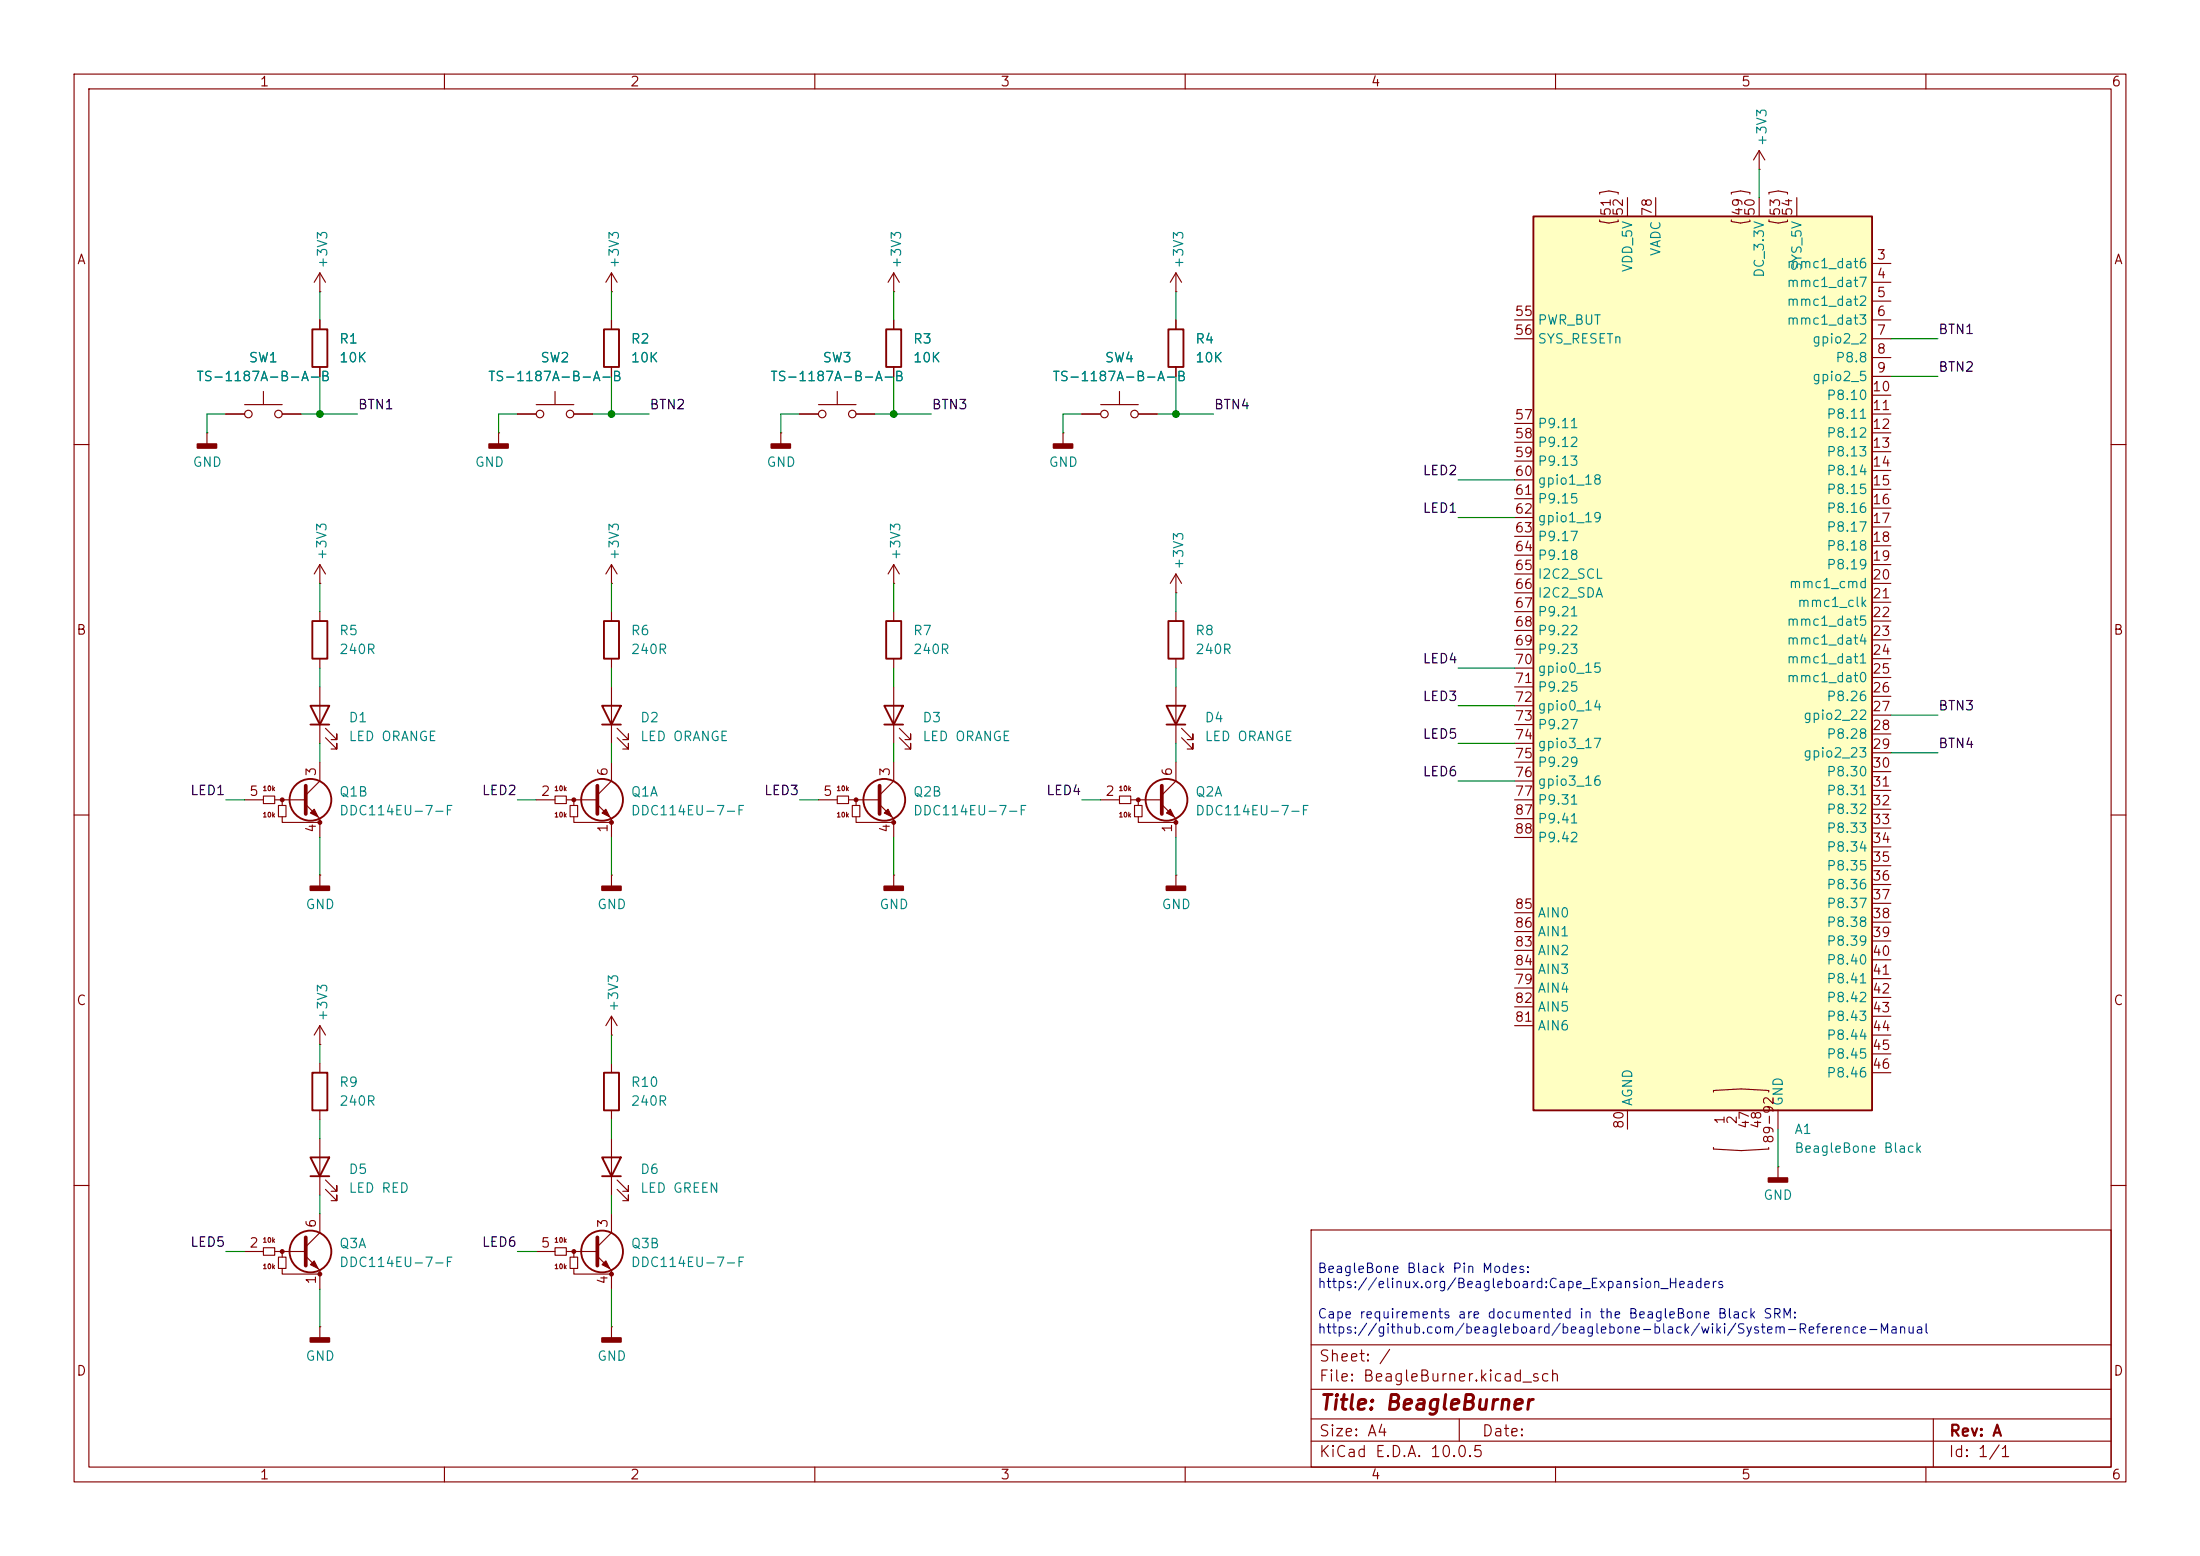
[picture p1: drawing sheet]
<svg xmlns="http://www.w3.org/2000/svg" width="297mm" height="210mm" viewBox="0 0 297 210" stroke-linecap="round" stroke-linejoin="round" font-family="sans-serif">
<g fill="none" stroke="#840000" stroke-width=".15">
<path d="M10 10h277v190h-277zM12 12h273v186h-273zM60 10v2M110 10v2M160 10v2M210 10v2M260 10v2M43.2 43.2v1.3M43.2 49.5v1.3M10 60h2M285 60h2M10 110h2"/>
<path d="M285 110h2M10 160h2M177 166h108v32h-108zM285 160h2M60 198v2M110 198v2M160 198v2M177 194.5h108M177 191.5h108M177 187.5h108M177 181.5h108M197 191.5v3"/>
<path d="M210 198v2M260 198v2M261 191.5v6.5"/>
</g>
<path d="M42.2 44.5h2v5h-2z" fill="none" stroke="#840000" stroke-width=".25"/>
<path d="M207 29.2h45.7v120.7h-45.7z" fill="#ffffc2"/>
<g fill="none" stroke="#840000" stroke-width=".25">
<path d="M207 29.2h45.7v120.7h-45.7zM81.5 44.5h2.1v5h-2.1zM119.6 44.5h2.1v5h-2.1zM157.7 44.5h2.1v5h-2.1zM41.9 95.3h2.5l-1.2 2.5zM41.9 97.8h2.5M42.2 83.8h2v5.1h-2zM81.3 95.3h2.5l-1.3 2.5zM81.3 97.8h2.5M81.5 83.8h2.1v5.1h-2.1zM119.4 95.3h2.5l-1.3 2.5zM119.4 97.8h2.5"/>
<path d="M119.6 83.8h2.1v5.1h-2.1zM157.5 95.3h2.5l-1.3 2.5zM157.5 97.8h2.5M157.7 83.8h2.1v5.1h-2.1zM41.9 156.2h2.5l-1.2 2.6zM41.9 158.8h2.5M42.2 144.8h2v5.1h-2zM81.3 156.2h2.5l-1.3 2.6zM81.3 158.8h2.5M81.5 144.8h2.1v5.1h-2.1z"/>
<circle cx="41.9" cy="107.9" r="2.82"/>
<circle cx="81.3" cy="107.9" r="2.82"/>
<circle cx="119.4" cy="107.9" r="2.82"/>
<circle cx="157.5" cy="107.9" r="2.82"/>
<circle cx="41.9" cy="168.9" r="2.82"/>
<circle cx="81.3" cy="168.9" r="2.82"/>
</g>
<g fill="none" stroke="#840000" stroke-width=".15">
<path d="M43.2 39.4h.1M43.2 36.8v2.6M43.2 36.8l-.8 1.3M43.2 36.8l.7 1.3M82.5 39.4h.1M82.5 36.8v2.6M82.5 36.8l-.7 1.3M82.5 36.8l.8 1.3M120.6 39.4h.1M120.6 36.8v2.6M120.6 36.8l-.7 1.3M120.6 36.8l.8 1.3"/>
<path d="M158.7 39.4h.1M158.7 36.8v2.6M158.7 36.8l-.7 1.3M158.7 36.8l.8 1.3M216 26.2v-.2l1.2-.2 1.3 .2v.2M216 29.7v.2l1.2 .2 1.3-.2v-.2M219.7 26.7v2.5M223.5 26.7v2.5M233.7 26.2v-.2l1.3-.2 1.2 .2v.2M233.7 29.7v.2l1.3 .2 1.2-.2v-.2M237.5 22.9h.1M237.5 20.3v2.6"/>
<path d="M237.5 26.7v2.5M237.5 20.3l-.8 1.3M237.5 20.3l.8 1.3M238.8 26.2v-.2l1.3-.2 1.2 .2v.2M238.8 29.7v.2l1.3 .2 1.2-.2v-.2M242.6 26.7v2.5M252.7 35.6h2.6M252.7 38.1h2.6M27.9 58.4h.1M27.9 58.4v1.5M30.5 55.9h2.5M33 54.6h5.1"/>
<path d="M35.6 52.8v1.8M38.1 55.9h2.5M43.2 43.2v1.3M43.2 49.5v1.3M67.3 58.4h.1M67.3 58.4v1.5M69.8 55.9h2.6M72.4 54.6h5.1M74.9 52.8v1.8M77.5 55.9h2.5M82.5 43.2v1.3M82.5 49.5v1.3"/>
<path d="M105.4 58.4h.1M105.4 58.4v1.5M107.9 55.9h2.6M110.5 54.6h5.1M113 52.8v1.8M115.6 55.9h2.5M120.6 43.2v1.3M120.6 49.5v1.3M143.5 58.4h.1M143.5 58.4v1.5M146 55.9h2.6M148.6 54.6h5.1"/>
<path d="M151.1 52.8v1.8M153.7 55.9h2.5M158.7 43.2v1.3M158.7 49.5v1.3M204.5 43.2h2.5M204.5 45.7h2.5M204.5 57.2h2.5M204.5 59.7h2.5M252.7 40.6h2.6M252.7 43.2h2.6M252.7 45.7h2.6M252.7 48.3h2.6"/>
<path d="M252.7 50.8h2.6M252.7 53.3h2.6M252.7 55.9h2.6M252.7 58.4h2.6M43.2 78.7h.1M43.2 76.2v2.5M43.2 76.2l-.8 1.3M43.2 76.2l.7 1.3M82.5 78.7h.1M82.5 76.2v2.5M82.5 76.2l-.7 1.3M82.5 76.2l.8 1.3"/>
<path d="M120.6 78.7h.1M120.6 76.2v2.5M120.6 76.2l-.7 1.3M120.6 76.2l.8 1.3M158.7 77.5v2.5M158.7 77.5l-.7 1.2M158.7 77.5l.8 1.2M204.5 62.2h2.5M204.5 64.8h2.5M204.5 67.3h2.5M204.5 69.9h2.5M204.5 72.4h2.5"/>
<path d="M204.5 74.9h2.5M204.5 77.5h2.5M252.7 61h2.6M252.7 63.5h2.6M252.7 66h2.6M252.7 68.6h2.6M252.7 71.1h2.6M252.7 73.7h2.6M252.7 76.2h2.6M252.7 78.7h2.6M43.2 82.6v1.2M43.2 88.9v1.3"/>
<path d="M43.2 92.7v7.6M43.9 99.6l1.6 1.5v-.8v.8h-.8M43.9 98.3l1.6 1.5v-.7v.7h-.8M82.5 82.6v1.2M82.5 88.9v1.3M82.5 92.7v7.6M83.3 99.6l1.5 1.5v-.8v.8h-.7M83.3 98.3l1.5 1.5v-.7v.7h-.7M120.6 82.6v1.2M120.6 88.9v1.3M120.6 92.7v7.6M121.4 99.6l1.5 1.5v-.8v.8h-.7"/>
<path d="M121.4 98.3l1.5 1.5v-.7v.7h-.7M158.7 80h.1M158.7 82.6v1.2M158.7 88.9v1.3M158.7 92.7v7.6M159.5 99.6l1.5 1.5v-.8v.8h-.7M159.5 98.3l1.5 1.5v-.7v.7h-.7M204.5 80h2.5M204.5 82.6h2.5M204.5 85.1h2.5M204.5 87.6h2.5M204.5 90.2h2.5"/>
<path d="M204.5 92.7h2.5M204.5 95.3h2.5M204.5 97.8h2.5M252.7 81.3h2.6M252.7 83.8h2.6M252.7 86.4h2.6M252.7 88.9h2.6M252.7 91.4h2.6M252.7 94h2.6M252.7 96.5h2.6M252.7 99.1h2.6M33 108h2.6"/>
<path d="M35.6 107.4h1.5v1.1h-1.5zM37.1 108h4M37.6 108.7h1v1.5h-1zM38.1 110.2v.8h5.1M38.1 108v.7M41.3 108.6l1.9 1.9v2.5M43.2 118.1h.1M43.2 102.9v2.5l-1.9 1.9M43.2 118.1v1.5M72.4 108h2.5M74.9 107.4h1.6v1.1h-1.6zM76.5 108h4"/>
<path d="M77 108.7h1v1.5h-1zM77.5 110.2v.8h5M77.5 108v.7M80.6 108.6l1.9 1.9v2.5M82.5 118.1h.1M82.5 102.9v2.5l-1.9 1.9M82.5 118.1v1.5M110.5 108h2.5M113 107.4h1.6v1.1h-1.6zM114.6 108h4M115.1 108.7h1v1.5h-1zM115.6 110.2v.8h5"/>
<path d="M115.6 108v.7M118.7 108.6l1.9 1.9v2.5M120.6 118.1h.1M120.6 102.9v2.5l-1.9 1.9M120.6 118.1v1.5M148.6 108h2.5M151.1 107.4h1.6v1.1h-1.6zM152.7 108h4M153.2 108.7h1v1.5h-1zM153.7 110.2v.8h5M153.7 108v.7M156.8 108.6l1.9 1.9v2.5"/>
<path d="M158.7 118.1h.1M158.7 102.9v2.5l-1.9 1.9M158.7 118.1v1.5M204.5 100.3h2.5M204.5 102.9h2.5M204.5 105.4h2.5M204.5 108h2.5M204.5 110.5h2.5M204.5 113h2.5M252.7 101.6h2.6M252.7 104.1h2.6M252.7 106.7h2.6"/>
<path d="M252.7 109.2h2.6M252.7 111.8h2.6M252.7 114.3h2.6M252.7 116.8h2.6M252.7 119.4h2.6M43.2 138.4v2.6M43.2 138.4l-.8 1.3M43.2 138.4l.7 1.3M82.5 139.7h.1M82.5 137.2v2.5M82.5 137.2l-.7 1.2M82.5 137.2l.8 1.2"/>
<path d="M204.5 133.4h2.5M204.5 138.4h2.5M204.5 135.9h2.5M204.5 128.3h2.5M204.5 130.8h2.5M204.5 123.2h2.5M204.5 125.7h2.5M252.7 121.9h2.6M252.7 124.5h2.6M252.7 127h2.6M252.7 129.5h2.6M252.7 132.1h2.6"/>
<path d="M252.7 134.6h2.6M252.7 137.2h2.6M252.7 139.7h2.6M43.2 141h.1M43.2 143.5v1.3M43.2 149.9v1.2M43.2 153.7v7.6M43.9 159.3l1.6 1.5v-.8v.8h-.8M82.5 143.5v1.3M82.5 149.9v1.2M82.5 153.7v7.6M83.3 159.3l1.5 1.5v-.8v.8h-.7"/>
<path d="M219.7 149.9v2.5M231.3 147.4v-.2l3.7-.2 3.8 .2v.2M231.3 154.9v.2l3.7 .2 3.8-.2v-.2M240 157.5h.1M240 149.9v2.5M240 157.5v1.5M252.7 142.2h2.6M252.7 144.8h2.6M33 168.9h2.6M35.6 168.4h1.5v1h-1.5zM37.1 168.9h4M37.6 169.7h1v1.5h-1z"/>
<path d="M38.1 171.2v.8h5.1M38.1 168.9v.8M41.3 169.5l1.9 2v2.5M43.2 179.1h.1M43.2 163.8v2.6l-1.9 1.9M43.2 179.1v1.5M43.9 160.5l1.6 1.6v-.8v.8h-.8M72.4 168.9h2.5M74.9 168.4h1.6v1h-1.6zM76.5 168.9h4M77 169.7h1v1.5h-1zM77.5 171.2v.8h5"/>
<path d="M77.5 168.9v.8M80.6 169.5l1.9 2v2.5M82.5 179.1h.1M82.5 163.8v2.6l-1.9 1.9M82.5 179.1v1.5M83.3 160.5l1.5 1.6v-.8v.8h-.7"/>
<circle cx="33.5" cy="55.9" r=".51"/>
<circle cx="37.6" cy="55.9" r=".51"/>
<circle cx="72.9" cy="55.9" r=".51"/>
<circle cx="77" cy="55.9" r=".51"/>
<circle cx="111" cy="55.9" r=".51"/>
<circle cx="115.1" cy="55.9" r=".51"/>
<circle cx="149.1" cy="55.9" r=".51"/>
<circle cx="153.2" cy="55.9" r=".51"/>
</g>
<g fill="#840000" stroke="#840000" stroke-width=".25">
<path d="M119.4 119.6h2.5v.5h-2.5z"/>
<path d="M238.8 159h2.5v.5h-2.5z"/>
<path d="M142.2 59.9h2.6v.6h-2.6z"/>
<path d="M81.3 119.6h2.5v.5h-2.5z"/>
<path d="M81.3 180.6h2.5v.5h-2.5z"/>
<path d="M41.9 180.6h2.5v.5h-2.5z"/>
<path d="M41.9 119.6h2.5v.5h-2.5z"/>
<path d="M157.5 119.6h2.5v.5h-2.5z"/>
<path d="M26.7 59.9h2.5v.6h-2.5z"/>
<path d="M66 59.9h2.6v.6h-2.6z"/>
<path d="M104.1 59.9h2.6v.6h-2.6z"/>
</g>
<g fill="#840000" stroke="#840000" stroke-width=".15">
<path d="M119.4 109.7l.5-.5 .5 1z"/>
<path d="M81.3 109.7l.5-.5 .5 1z"/>
<path d="M81.3 170.7l.5-.5 .5 1z"/>
<path d="M41.9 170.7l.5-.5 .5 1z"/>
<path d="M157.5 109.7l.5-.5 .5 1z"/>
<path d="M41.9 109.7l.5-.5 .5 1z"/>
<circle cx="115.6" cy="107.9" r=".25"/>
<circle cx="120.6" cy="111" r=".25"/>
<circle cx="77.5" cy="107.9" r=".25"/>
<circle cx="82.5" cy="111" r=".25"/>
<circle cx="77.5" cy="168.9" r=".25"/>
<circle cx="82.5" cy="172" r=".25"/>
<circle cx="38.1" cy="168.9" r=".25"/>
<circle cx="43.2" cy="172" r=".25"/>
<circle cx="153.7" cy="107.9" r=".25"/>
<circle cx="158.7" cy="111" r=".25"/>
<circle cx="38.1" cy="107.9" r=".25"/>
<circle cx="43.2" cy="111" r=".25"/>
</g>
<path d="M41.3 106v3.9M80.6 106v3.9M118.7 106v3.9M156.8 106v3.9M41.3 167v3.8M80.6 167v3.8" fill="none" stroke="#840000" stroke-width=".51"/>
<g fill="none" stroke="#008400" stroke-width=".15">
<path d="M43.2 39.4v3.8M82.5 39.4v3.8M120.6 39.4v3.8M158.7 39.4v3.8M237.5 22.9v3.8M30.5 55.9h-2.6v2.5M40.6 55.9h7.7M43.2 50.8v5.1M69.8 55.9h-2.5v2.5M80 55.9h7.6M82.5 50.8v5.1M107.9 55.9h-2.5v2.5"/>
<path d="M118.1 55.9h7.6M120.6 50.8v5.1M146 55.9h-2.5v2.5M156.2 55.9h7.6M158.7 50.8v5.1M255.3 45.7h6.3M255.3 50.8h6.3M43.2 78.7v3.9M82.5 78.7v3.9M120.6 78.7v3.9M196.8 69.9h7.7M196.8 64.8h7.7"/>
<path d="M43.2 90.2v2.5M82.5 90.2v2.5M120.6 90.2v2.5M158.7 80v2.6M158.7 90.2v2.5M196.8 90.2h7.7M196.8 95.3h7.7M255.3 96.5h6.3M30.5 108h2.5M43.2 100.3v2.6M43.2 113v5.1M69.8 108h2.6"/>
<path d="M82.5 100.3v2.6M82.5 113v5.1M107.9 108h2.6M120.6 100.3v2.6M120.6 113v5.1M146 108h2.6M158.7 100.3v2.6M158.7 113v5.1M196.8 105.4h7.7M196.8 100.3h7.7M255.3 101.6h6.3M82.5 139.7v3.8"/>
<path d="M43.2 141v2.5M43.2 151.1v2.6M82.5 151.1v2.6M240 152.4v5.1M30.5 168.9h2.5M43.2 161.3v2.5M43.2 174v5.1M69.8 168.9h2.6M82.5 161.3v2.5M82.5 174v5.1"/>
</g>
<g fill="#008400" stroke="#008400" stroke-width=".14">
<circle cx="158.7" cy="55.9" r=".46"/>
<circle cx="120.6" cy="55.9" r=".46"/>
<circle cx="82.5" cy="55.9" r=".46"/>
<circle cx="43.2" cy="55.9" r=".46"/>
</g>
<text font-size="2" fill="#840000" x="178" y="190.8">Title: BeagleBurner</text>
<g font-size="1.5" fill="#840000">
<text x="178" y="184.1">Sheet: /</text>
<text x="178" y="186.8">File: BeagleBurner.kicad_sch</text>
<text x="178" y="197">KiCad E.D.A. 10.0.5</text>
<text x="178" y="194.2">Size: A4</text>
<text x="200" y="194.2">Date:</text>
<text x="263" y="197">Id: 1/1</text>
<text x="263" y="194.2">Rev: A</text>
</g>
<g font-size="1.3" fill="#840000">
<text x="35" y="12">1</text>
<text x="85" y="12">2</text>
<text x="135" y="12">3</text>
<text x="185" y="12">4</text>
<text x="235" y="12">5</text>
<text x="285" y="12">6</text>
<text x="217.8" y="29.3" transform="rotate(-90 217.8 29.3)">51</text>
<text x="219.4" y="29.3" transform="rotate(-90 219.4 29.3)">52</text>
<text x="223.3" y="29.3" transform="rotate(-90 223.3 29.3)">78</text>
<text x="235.5" y="29.3" transform="rotate(-90 235.5 29.3)">49</text>
<text x="237.2" y="29.3" transform="rotate(-90 237.2 29.3)">50</text>
<text x="240.6" y="29.3" transform="rotate(-90 240.6 29.3)">53</text>
<text x="242.3" y="29.3" transform="rotate(-90 242.3 29.3)">54</text>
<text x="10.3" y="36">A</text>
<text x="253.3" y="35.3">3</text>
<text x="285.3" y="36">A</text>
<text x="253.3" y="37.9">4</text>
<text x="253.3" y="40.4">5</text>
<text x="204.4" y="43">55</text>
<text x="204.4" y="45.5">56</text>
<text x="253.3" y="43">6</text>
<text x="253.3" y="45.5">7</text>
<text x="252.7" y="53.1">10</text>
<text x="253.3" y="48">8</text>
<text x="253.3" y="50.6">9</text>
<text x="204.4" y="56.9">57</text>
<text x="204.4" y="59.5">58</text>
<text x="252.7" y="55.7">11</text>
<text x="252.7" y="58.2">12</text>
<text x="204.4" y="62">59</text>
<text x="204.4" y="64.6">60</text>
<text x="252.7" y="60.7">13</text>
<text x="252.7" y="63.3">14</text>
<text x="252.7" y="65.8">15</text>
<text x="204.4" y="67.1">61</text>
<text x="204.4" y="69.6">62</text>
<text x="252.7" y="68.4">16</text>
<text x="252.7" y="70.9">17</text>
<text x="204.4" y="72.2">63</text>
<text x="204.4" y="74.7">64</text>
<text x="204.4" y="77.3">65</text>
<text x="252.7" y="73.4">18</text>
<text x="252.7" y="76">19</text>
<text x="204.4" y="79.8">66</text>
<text x="204.4" y="82.3">67</text>
<text x="252.7" y="78.5">20</text>
<text x="252.7" y="81.1">21</text>
<text x="252.7" y="83.6">22</text>
<text x="10.2" y="86">B</text>
<text x="204.4" y="84.9">68</text>
<text x="204.4" y="87.4">69</text>
<text x="204.4" y="90">70</text>
<text x="252.7" y="86.1">23</text>
<text x="252.7" y="88.7">24</text>
<text x="285.2" y="86">B</text>
<text x="204.4" y="92.5">71</text>
<text x="204.4" y="95">72</text>
<text x="252.7" y="91.2">25</text>
<text x="252.7" y="93.8">26</text>
<text x="204.4" y="97.6">73</text>
<text x="204.4" y="100.1">74</text>
<text x="252.7" y="96.3">27</text>
<text x="252.7" y="98.8">28</text>
<text x="252.7" y="101.4">29</text>
<text x="33.6" y="107.7">5</text>
<text x="43" y="104.9" transform="rotate(-90 43 104.9)">3</text>
<text x="72.9" y="107.7">2</text>
<text x="82.3" y="104.9" transform="rotate(-90 82.3 104.9)">6</text>
<text x="111" y="107.7">5</text>
<text x="120.4" y="104.9" transform="rotate(-90 120.4 104.9)">3</text>
<text x="149.1" y="107.7">2</text>
<text x="158.5" y="104.9" transform="rotate(-90 158.5 104.9)">6</text>
<text x="204.4" y="102.7">75</text>
<text x="204.4" y="105.2">76</text>
<text x="204.4" y="107.7">77</text>
<text x="252.7" y="103.9">30</text>
<text x="252.7" y="106.5">31</text>
<text x="43" y="112.5" transform="rotate(-90 43 112.5)">4</text>
<text x="82.3" y="112.5" transform="rotate(-90 82.3 112.5)">1</text>
<text x="120.4" y="112.5" transform="rotate(-90 120.4 112.5)">4</text>
<text x="158.5" y="112.5" transform="rotate(-90 158.5 112.5)">1</text>
<text x="204.4" y="110.3">87</text>
<text x="204.4" y="112.8">88</text>
<text x="252.7" y="109">32</text>
<text x="252.7" y="111.5">33</text>
<text x="252.7" y="114.1">34</text>
<text x="252.7" y="116.6">35</text>
<text x="252.7" y="119.2">36</text>
<text x="204.4" y="123">85</text>
<text x="204.4" y="125.5">86</text>
<text x="252.7" y="121.7">37</text>
<text x="252.7" y="124.2">38</text>
<text x="204.4" y="128.1">83</text>
<text x="204.4" y="130.6">84</text>
<text x="252.7" y="126.8">39</text>
<text x="252.7" y="129.3">40</text>
<text x="252.7" y="131.9">41</text>
<text x="10.2" y="136">C</text>
<text x="204.4" y="133.1">79</text>
<text x="204.4" y="135.7">82</text>
<text x="252.7" y="134.4">42</text>
<text x="252.7" y="136.9">43</text>
<text x="285.2" y="136">C</text>
<text x="204.4" y="138.2">81</text>
<text x="252.7" y="139.5">44</text>
<text x="252.7" y="142">45</text>
<text x="252.7" y="144.6">46</text>
<text x="219.5" y="152.5" transform="rotate(-90 219.5 152.5)">80</text>
<text x="233.1" y="151.9" transform="rotate(-90 233.1 151.9)">1</text>
<text x="234.8" y="151.9" transform="rotate(-90 234.8 151.9)">2</text>
<text x="236.4" y="152.5" transform="rotate(-90 236.4 152.5)">47</text>
<text x="238.1" y="152.5" transform="rotate(-90 238.1 152.5)">48</text>
<text x="239.7" y="154.5" transform="rotate(-90 239.7 154.5)">89-92</text>
<text x="43" y="165.8" transform="rotate(-90 43 165.8)">6</text>
<text x="82.3" y="165.8" transform="rotate(-90 82.3 165.8)">3</text>
<text x="33.6" y="168.7">2</text>
<text x="43" y="173.5" transform="rotate(-90 43 173.5)">1</text>
<text x="72.9" y="168.7">5</text>
<text x="82.3" y="173.5" transform="rotate(-90 82.3 173.5)">4</text>
<text x="10.2" y="186">D</text>
<text x="285.2" y="186">D</text>
<text x="35" y="200">1</text>
<text x="85" y="200">2</text>
<text x="135" y="200">3</text>
<text x="185" y="200">4</text>
<text x="235" y="200">5</text>
<text x="285" y="200">6</text>
</g>
<g font-size="1.3" fill="#008484">
<text x="238.8" y="19.8" transform="rotate(-90 238.8 19.8)">+3V3</text>
<text x="224.5" y="34.7" transform="rotate(-90 224.5 34.7)">VADC</text>
<text x="44.5" y="36.3" transform="rotate(-90 44.5 36.3)">+3V3</text>
<text x="83.9" y="36.3" transform="rotate(-90 83.9 36.3)">+3V3</text>
<text x="122" y="36.3" transform="rotate(-90 122 36.3)">+3V3</text>
<text x="160.1" y="36.3" transform="rotate(-90 160.1 36.3)">+3V3</text>
<text x="220.7" y="36.8" transform="rotate(-90 220.7 36.8)">VDD_5V</text>
<text x="238.5" y="37.6" transform="rotate(-90 238.5 37.6)">DC_3.3V</text>
<text x="241.1" y="36.5">mmc1_dat6</text>
<text x="241.1" y="39.1">mmc1_dat7</text>
<text x="241.1" y="41.6">mmc1_dat2</text>
<text x="243.5" y="36.7" transform="rotate(-90 243.5 36.7)">SYS_5V</text>
<text x="45.7" y="46.7">R1</text>
<text x="85.1" y="46.7">R2</text>
<text x="123.2" y="46.7">R3</text>
<text x="161.3" y="46.7">R4</text>
<text x="207.5" y="44.1">PWR_BUT</text>
<text x="207.5" y="46.7">SYS_RESETn</text>
<text x="241.1" y="44.1">mmc1_dat3</text>
<text x="244.6" y="46.7">gpio2_2</text>
<text x="26.4" y="51.8">TS-1187A-B-A-B</text>
<text x="33.5" y="49.2">SW1</text>
<text x="45.7" y="49.2">10K</text>
<text x="65.8" y="51.8">TS-1187A-B-A-B</text>
<text x="72.9" y="49.2">SW2</text>
<text x="85.1" y="49.2">10K</text>
<text x="103.9" y="51.8">TS-1187A-B-A-B</text>
<text x="111" y="49.2">SW3</text>
<text x="123.2" y="49.2">10K</text>
<text x="142" y="51.8">TS-1187A-B-A-B</text>
<text x="149.1" y="49.2">SW4</text>
<text x="161.3" y="49.2">10K</text>
<text x="244.6" y="51.8">gpio2_5</text>
<text x="247.7" y="49.2">P8.8</text>
<text x="207.5" y="58.1">P9.11</text>
<text x="246.5" y="54.3">P8.10</text>
<text x="246.5" y="56.8">P8.11</text>
<text x="246.5" y="59.4">P8.12</text>
<text x="25.9" y="63.3">GND</text>
<text x="64" y="63.3">GND</text>
<text x="103.4" y="63.3">GND</text>
<text x="141.5" y="63.3">GND</text>
<text x="207.5" y="60.7">P9.12</text>
<text x="207.5" y="63.2">P9.13</text>
<text x="207.5" y="65.7">gpio1_18</text>
<text x="246.5" y="61.9">P8.13</text>
<text x="246.5" y="64.5">P8.14</text>
<text x="207.5" y="68.3">P9.15</text>
<text x="207.5" y="70.8">gpio1_19</text>
<text x="246.5" y="67">P8.15</text>
<text x="246.5" y="69.5">P8.16</text>
<text x="44.4" y="75.7" transform="rotate(-90 44.4 75.7)">+3V3</text>
<text x="83.9" y="75.7" transform="rotate(-90 83.9 75.7)">+3V3</text>
<text x="121.9" y="75.7" transform="rotate(-90 121.9 75.7)">+3V3</text>
<text x="160.1" y="77" transform="rotate(-90 160.1 77)">+3V3</text>
<text x="207.5" y="73.4">P9.17</text>
<text x="207.5" y="75.9">P9.18</text>
<text x="246.5" y="72.1">P8.17</text>
<text x="246.5" y="74.6">P8.18</text>
<text x="246.5" y="77.2">P8.19</text>
<text x="207.5" y="78.4">I2C2_SCL</text>
<text x="207.5" y="81">I2C2_SDA</text>
<text x="207.5" y="83.5">P9.21</text>
<text x="241.4" y="79.7">mmc1_cmd</text>
<text x="242.6" y="82.2">mmc1_clk</text>
<text x="45.7" y="86.1">R5</text>
<text x="45.7" y="88.6">240R</text>
<text x="85.1" y="86.1">R6</text>
<text x="85.1" y="88.6">240R</text>
<text x="123.2" y="86.1">R7</text>
<text x="123.2" y="88.6">240R</text>
<text x="161.3" y="86.1">R8</text>
<text x="161.3" y="88.6">240R</text>
<text x="207.5" y="86.1">P9.22</text>
<text x="207.5" y="88.6">P9.23</text>
<text x="241.1" y="84.8">mmc1_dat5</text>
<text x="241.1" y="87.3">mmc1_dat4</text>
<text x="241.1" y="89.9">mmc1_dat1</text>
<text x="207.5" y="91.1">gpio0_15</text>
<text x="207.5" y="93.7">P9.25</text>
<text x="241.1" y="92.4">mmc1_dat0</text>
<text x="246.5" y="94.9">P8.26</text>
<text x="47" y="97.8">D1</text>
<text x="47" y="100.3">LED ORANGE</text>
<text x="86.3" y="97.8">D2</text>
<text x="86.3" y="100.3">LED ORANGE</text>
<text x="124.4" y="97.8">D3</text>
<text x="124.4" y="100.3">LED ORANGE</text>
<text x="162.5" y="97.8">D4</text>
<text x="162.5" y="100.3">LED ORANGE</text>
<text x="207.5" y="96.2">gpio0_14</text>
<text x="207.5" y="98.8">P9.27</text>
<text x="207.5" y="101.3">gpio3_17</text>
<text x="243.3" y="97.5">gpio2_22</text>
<text x="246.5" y="100">P8.28</text>
<text x="45.7" y="107.8">Q1B</text>
<text x="85.1" y="107.8">Q1A</text>
<text x="123.2" y="107.8">Q2B</text>
<text x="161.3" y="107.8">Q2A</text>
<text x="207.5" y="103.8">P9.29</text>
<text x="207.5" y="106.4">gpio3_16</text>
<text x="243.3" y="102.6">gpio2_23</text>
<text x="246.5" y="105.1">P8.30</text>
<text x="246.5" y="107.6">P8.31</text>
<text x="45.7" y="110.4">DDC114EU-7-F</text>
<text x="85.1" y="110.4">DDC114EU-7-F</text>
<text x="123.2" y="110.4">DDC114EU-7-F</text>
<text x="161.3" y="110.4">DDC114EU-7-F</text>
<text x="207.5" y="108.9">P9.31</text>
<text x="207.5" y="111.5">P9.41</text>
<text x="207.5" y="114">P9.42</text>
<text x="246.5" y="110.2">P8.32</text>
<text x="246.5" y="112.7">P8.33</text>
<text x="246.5" y="115.3">P8.34</text>
<text x="246.5" y="117.8">P8.35</text>
<text x="41.2" y="123">GND</text>
<text x="80.5" y="123">GND</text>
<text x="118.6" y="123">GND</text>
<text x="156.7" y="123">GND</text>
<text x="207.5" y="124.2">AIN0</text>
<text x="246.5" y="120.3">P8.36</text>
<text x="246.5" y="122.9">P8.37</text>
<text x="246.5" y="125.4">P8.38</text>
<text x="207.5" y="129.2">AIN2</text>
<text x="207.5" y="131.8">AIN3</text>
<text x="207.5" y="126.7">AIN1</text>
<text x="246.5" y="128">P8.39</text>
<text x="246.5" y="130.5">P8.40</text>
<text x="44.5" y="137.9" transform="rotate(-90 44.5 137.9)">+3V3</text>
<text x="83.8" y="136.7" transform="rotate(-90 83.8 136.7)">+3V3</text>
<text x="207.5" y="134.3">AIN4</text>
<text x="207.5" y="136.9">AIN5</text>
<text x="246.5" y="133">P8.41</text>
<text x="246.5" y="135.6">P8.42</text>
<text x="207.5" y="139.4">AIN6</text>
<text x="246.5" y="138.1">P8.43</text>
<text x="246.5" y="140.7">P8.44</text>
<text x="246.5" y="143.2">P8.45</text>
<text x="45.7" y="147">R9</text>
<text x="45.7" y="149.6">240R</text>
<text x="85.1" y="147">R10</text>
<text x="85.1" y="149.6">240R</text>
<text x="220.7" y="149.4" transform="rotate(-90 220.7 149.4)">AGND</text>
<text x="241" y="149.4" transform="rotate(-90 241 149.4)">GND</text>
<text x="246.5" y="145.7">P8.46</text>
<text x="242.2" y="153.4">A1</text>
<text x="242.2" y="155.9">BeagleBone Black</text>
<text x="47" y="158.8">D5</text>
<text x="47" y="161.3">LED RED</text>
<text x="86.3" y="158.8">D6</text>
<text x="86.3" y="161.3">LED GREEN</text>
<text x="238" y="162.3">GND</text>
<text x="45.7" y="168.8">Q3A</text>
<text x="45.7" y="171.3">DDC114EU-7-F</text>
<text x="85.1" y="168.8">Q3B</text>
<text x="85.1" y="171.3">DDC114EU-7-F</text>
<text x="41.2" y="184">GND</text>
<text x="80.5" y="184">GND</text>
</g>
<g font-size="1.3">
<text x="261.6" y="45.4">BTN1</text>
<text x="261.6" y="50.5">BTN2</text>
<text x="48.2" y="55.6">BTN1</text>
<text x="87.6" y="55.6">BTN2</text>
<text x="125.7" y="55.6">BTN3</text>
<text x="163.8" y="55.6">BTN4</text>
<text x="192" y="64.5">LED2</text>
<text x="192" y="69.5">LED1</text>
<text x="192" y="89.9">LED4</text>
<text x="192" y="94.9">LED3</text>
<text x="192" y="100">LED5</text>
<text x="261.6" y="96.2">BTN3</text>
<text x="261.6" y="101.3">BTN4</text>
<text x="25.6" y="107.6">LED1</text>
<text x="65" y="107.6">LED2</text>
<text x="103.1" y="107.6">LED3</text>
<text x="141.2" y="107.6">LED4</text>
<text x="192" y="105.1">LED6</text>
<text x="25.6" y="168.6">LED5</text>
<text x="65" y="168.6">LED6</text>
</g>
<g font-size="1.3" fill="#0000c2">
<text x="177.8" y="172.1">BeagleBone Black Pin Modes:</text>
<text x="177.8" y="174.2">https://elinux.org/Beagleboard:Cape_Expansion_Headers</text>
<text x="177.8" y="178.3">Cape requirements are documented in the BeagleBone Black SRM:</text>
<text x="177.8" y="180.3">https://github.com/beagleboard/beaglebone-black/wiki/System-Reference-Manual</text>
</g>
<g font-size=".6" fill="#840000">
<text x="35.4" y="106.9">10k</text>
<text x="74.8" y="106.9">10k</text>
<text x="112.9" y="106.9">10k</text>
<text x="151" y="106.9">10k</text>
<text x="35.4" y="110.5">10k</text>
<text x="74.8" y="110.5">10k</text>
<text x="112.9" y="110.5">10k</text>
<text x="151" y="110.5">10k</text>
<text x="35.4" y="167.9">10k</text>
<text x="74.8" y="167.9">10k</text>
<text x="35.4" y="171.4">10k</text>
<text x="74.8" y="171.4">10k</text>
</g>
</svg>
